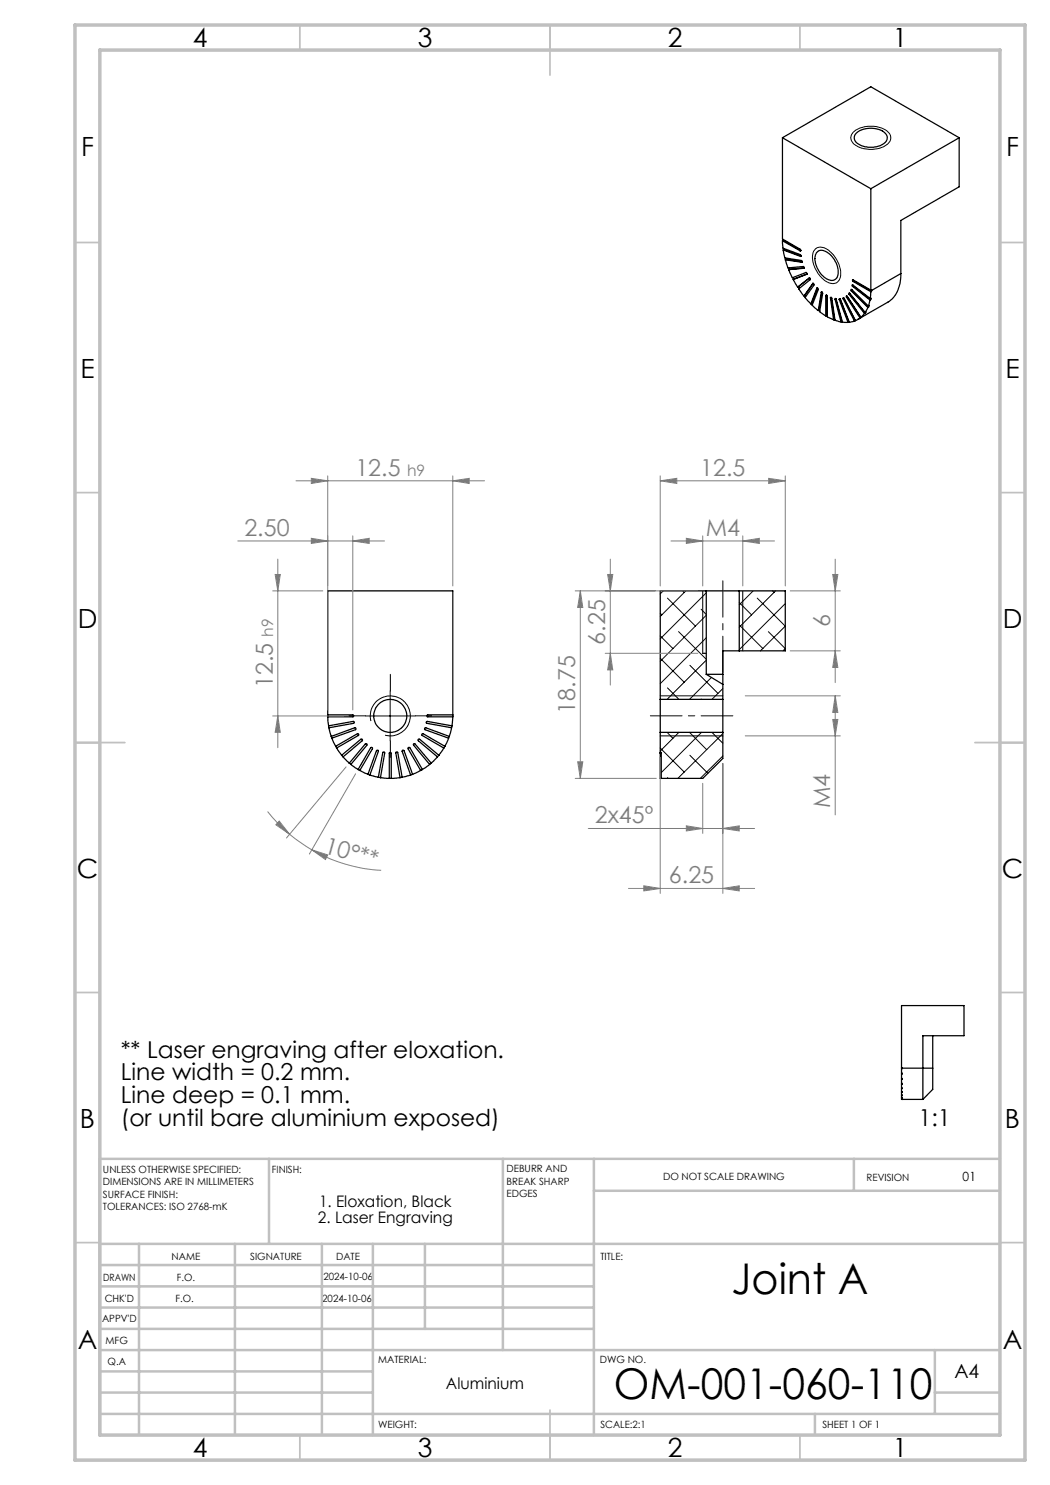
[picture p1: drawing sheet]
<svg xmlns="http://www.w3.org/2000/svg" width="210mm" height="297mm" viewBox="0 0 210 297" stroke-linecap="round" stroke-linejoin="round" font-family="sans-serif">
<g fill="none" stroke="#000" stroke-width=".25">
<path d="M156.5 27.5v20.3l3.5 2 .2 .2-.2 .2M156.5 27.5l17.7 10.2M156.5 27.5l17.7-10.1 17.6 10.1M171.2 26.7a4.5 4.5 0 0 1 6 .2 1.48 1.48 0 0 1-1 2.1 4.8 4.8 0 0 1-5.1-.7 1.21 1.21 0 0 1 .1-1.6zM174.2 37.7v20.3M191.8 27.5l-17.6 10.2M191.8 27.5v9.9l-11.6 6.7v10.6M156.5 48.2l.1 1.4 3.5 1.3 .1 .2-.1 .2M156.5 48.2l3.5 2M156.6 50l.4 1.6 3.3 .5 .2 .2-.1 .2M156.6 47.9v.1M156.6 50l3.5 1.3"/>
<path d="M156.6 48l-.1 .2M156.6 48l3.6 2.1-.2 .1M156.7 49.7l.1 .2M156.8 49.9l-.2 .1M156.8 49.9l3.4 1.3-.1 .1M157.1 52l.5 1.6 3.1-.3 .2 .2-.1 .2M157.1 52l3.3 .5M157.1 51.6l.1 .3M157.2 51.9l-.1 .1M157.2 51.9l3.3 .5-.1 .1M157.7 53.9l.8 1.7 2.7-1.1 .2 .4M157.8 53.5l.1 .4"/>
<path d="M157.9 53.9h-.2M158.6 55.5l.2 .3M158.6 55.9l.9 1.5M158.8 55.8l-.2 .1M159.7 57.4l.2 .3M159.7 57.4h-.2M160.8 53.7l-3.1 .2M160.8 53.7l-2.9 .2M160.9 59.1l.2 .3M160.9 59.1l-.1 .1M161.4 54.9l-2.8 1M161.4 54.8v.1"/>
<path d="M161.4 54.8l-2.6 1M161.8 55.6l.2 .3-2.3 1.9 1.1 1.4M161.8 55.6h.1M161.8 55.6l-2.3 1.8M161.9 55.6l-2.2 1.8M162.6 56.7h.1l.1 .3-1.8 2.5 1.2 1.3M162.6 56.7l-1.8 2.5M162.6 56.7h.1M162.6 56.7l-1.7 2.4M163.4 57.6h.1l.2 .3-1.3 3.2 1.3 1M163.4 57.6l-1.2 3.2M163.4 50.4a1.66 1.66 0 0 1 2.4 .3 4.3 4.3 0 0 1 1.6 4.9 1.68 1.68 0 0 1-2.6-.2 4.6 4.6 0 0 1-1.6-4.6z"/>
<path d="M163.4 57.6h.1M163.5 57.6l-1.2 3.1M164.3 58.5l.1-.1 .1 .3-.6 3.6 1.3 .9M164.3 58.5l-.6 3.6M164.4 58.4l-.1 .1M164.4 58.4l-.6 3.7M165.2 59.1l.1-.1 .2 .2v4.2l1.2 .6M165.2 59.1v4.1M165.2 59.1l.1-.1v4.1M166.1 59.6l.1-.2 .2 .2 .6 4.5 1.2 .3M166.1 59.6l.6 4.4M166.2 59.5l.7 4.4"/>
<path d="M166.2 59.5h.1M166.2 59.5l-.1 .1M167 59.9v-.2l.3 .1 1.2 4.6 1.1 .1M167 59.9l1.2 4.5M167.1 59.8l1.2 4.5M167.1 59.7v.1M167.1 59.8l-.1 .1M167.9 59.9v-.2l.2 .2 1.8 4.5 1-.2M167.9 59.9l1.7 4.6M168 59.8h.1M168 59.8l1.8 4.6M168 59.8l-.1 .1"/>
<path d="M168.6 59.8v-.3l.2 .1 2.3 4.5 .9-.5M168.6 59.8l2.3 4.4M168.7 59.6l.1 .1M168.8 59.7l2.2 4.4M168.8 59.7l-.2 .1M169.3 59.4v-.2l2.9 4.3M169.3 59.4l2.7 4.2M169.4 59.2v.1M169.4 59.3l2.8 4.2M169.4 59.3l-.1 .1M169.8 58.9l.1-.3 3.1 3.9M169.8 58.9l3.1 3.8"/>
<path d="M169.9 58.6l.1 .2M170 58.8l3 3.8M170 58.8l-.2 .1M170.3 58.2v-.3l3.4 3.3M170.3 58.2l3.3 3.3M170.3 57.9l.1 .2M170.4 58.1l3.3 3.3M170.4 58.1l-.1 .1M170.5 57.3v-.3l3.6 2.7M170.5 57l.2 .2M170.5 57.3l3.5 2.7M170.6 56h-.1l.1 .3"/>
<path d="M170.6 56l.2 .2M170.6 56l3.6 2M170.6 56.3l3.6 2M170.7 57.2l3.4 2.7M170.7 57.2l-.2 .1M170.8 56.2l3.5 2M170.8 56.2l-.2 .1M174.1 59.7h.1l-.1 .2M174.1 59.9l-.1 .1M174.2 58.3l-.1 1.4M174.2 58l.1-.1v.2M174.3 58.1v.1"/>
<path d="M174.3 58.2l-.1 .1M180.2 54.7a6.3 6.3 0 0 1-2.6 5.7l-6 3.5M180.2 54.7l-5.9 3.4M162.3 60.7l.2 .2M162.3 60.7l-.1 .1M163.8 62.1l.1 .1M163.8 62.1h-.1M165.3 63.1l.2 .1M165.3 63.1l-.1 .1M166.9 63.9h.1M166.9 63.9l-.2 .1M168.3 64.3h.2"/>
<path d="M168.3 64.3l-.1 .1M169.8 64.4h.1M169.8 64.4l-.2 .1M171 64.1l-.1 .1M171.1 64.1h-.1M172.2 63.5l-.2 .1M172.2 63.5l.1-.1-.1 .1M172.9 62.7l-.7 .8M173 62.5l.2-.1-.2 .2M173 62.6l-.1 .1M173.6 61.5l-.6 1M173.7 61.2l.1-.1-.1 .3"/>
<path d="M173.7 61.4l-.1 .1M174 60l-.3 1.2M141.3 118.2h6.5M141.3 118.2h-9.3v21.7M141.3 118.2v16.7M147.8 118.2h9.3v12h-9.3M147.8 118.2v12M132 139.9v6.6M132 139.9h12.6M140.5 130.7h.8M141.3 134.9h3.3M141.3 134.9l3.3 2"/>
<path d="M144.6 139.9v6.6M147.8 130.2h-3.2v9.7M65.5 143h5.1a.19 .19 0 0 1 .2 .2 .19 .19 0 0 1-.2 .2h-5.1M65.5 143.4l.2 1.8M65.5 143.4v-25.2h25.1v25.2M65.7 145.2l4.9-.9a.2 .2 0 0 1 .3 .1 .2 .2 0 0 1-.2 .3l-4.9 .9M65.7 145.2l.1 .4M65.8 145.6l.5 1.7M66.3 147.3l4.6-1.7a.21 .21 0 0 1 .3 .1 .21 .21 0 0 1-.1 .2l-4.7 1.7M66.3 147.3l.1 .3M66.4 147.6l.7 1.7M67.1 149.3l4.4-2.5a.2 .2 0 0 1 .2 0 .2 .2 0 0 1-.1 .3l-4.3 2.5"/>
<path d="M67.1 149.3l.2 .3M67.3 149.6l1 1.5M68.3 151.1l3.9-3.3a.2 .2 0 0 1 .3 .1 .2 .2 0 0 1-.1 .3l-3.8 3.2M68.3 151.1l.3 .3M68.6 151.4l1.2 1.2M69.8 152.6l3.3-3.8a.2 .2 0 0 1 .2 0 .2 .2 0 0 1 .1 .2l-3.2 3.9M69.8 152.6l.4 .3M70.2 152.9l1.4 1M71.6 153.9l2.5-4.3a.21 .21 0 0 1 .3-.1 .21 .21 0 0 1 .1 .3l-2.5 4.3M71.6 153.9l.4 .2M72 154.1l1.6 .8M73.6 154.9l1.7-4.7a.2 .2 0 0 1 .2-.2 .2 .2 0 0 1 .2 .3l-1.7 4.7"/>
<path d="M73.6 154.9l.4 .1M74 155l1.7 .5M75.7 155.5l.9-5a.2 .2 0 0 1 .2-.1 .2 .2 0 0 1 .1 .2l-.8 4.9M75.7 155.5h.4M76.1 155.5l1.8 .2M77.9 155.7v-5a.19 .19 0 0 1 .2-.2 .19 .19 0 0 1 .1 .2v5M77.9 155.7h.3M80 155.5l-1.8 .2M80.4 155.5l-.8-5a.2 .2 0 0 0-.3-.1 .2 .2 0 0 0-.1 .2l.8 4.9M80.4 155.5h-.4M82.1 155l-1.7 .5M82.5 154.9l-1.7-4.7a.2 .2 0 0 0-.2-.2 .2 .2 0 0 0-.2 .3l1.7 4.7"/>
<path d="M82.5 154.9l-.4 .1M84.1 154.1l-1.6 .8M84.5 153.9l-2.5-4.3a.21 .21 0 0 0-.3-.1 .21 .21 0 0 0-.1 .3l2.5 4.3M84.5 153.9l-.4 .2M85.9 152.9l-1.4 1M86.3 152.6l-3.3-3.8a.19 .19 0 0 0-.3 0 .19 .19 0 0 0 0 .2l3.2 3.9M86.3 152.6l-.4 .3M87.5 151.4l-1.2 1.2M87.8 151.1l-3.9-3.3a.2 .2 0 0 0-.3 .1 .2 .2 0 0 0 .1 .3l3.8 3.2M87.8 151.1l-.3 .3M88.8 149.6l-1 1.5M89 149.3l-4.4-2.5a.2 .2 0 0 0-.2 0 .2 .2 0 0 0 .1 .3l4.3 2.5"/>
<path d="M89 149.3l-.2 .3M89.7 147.6l-.7 1.7M89.9 147.3l-4.7-1.7a.21 .21 0 0 0-.3 .1 .21 .21 0 0 0 .1 .2l4.7 1.7M89.9 147.3l-.2 .3M90.3 145.6l-.4 1.7M90.4 145.2l-4.9-.9a.2 .2 0 0 0-.3 .1 .2 .2 0 0 0 .2 .3l4.9 .9M90.4 145.2l-.1 .4M90.6 143h-5.1a.19 .19 0 0 0-.2 .2 .19 .19 0 0 0 .2 .2h5.1M90.6 143.4l-.2 1.8M132 150.5v.2M132 146.5v4M132 150.5h.3v5.2"/>
<path d="M132 146.5h12.6M132 150.7h.3M144.6 146.5v5.2l-4.1 4h-8.5v-5M180.3 213.5v-12.4h12.5v6h-8.2v12.8M180.3 219.8l4.3 .1M180.3 219.5v.3M180.3 219.5h.1h-.1M180.3 219.1v.4M180.3 219h.1l-.1 .1M180.3 218.5v.5M180.3 218.4h.1l-.1 .1M180.3 217.7v.7"/>
<path d="M180.3 217.6h.1l-.1 .1M180.3 216.8v.8M180.3 216.7h.1l-.1 .1M180.3 215.9v.8M180.3 215.7h.1l-.1 .2M180.3 214.8v.9M180.3 214.6h.1l-.1 .2M180.3 213.7v.9M180.3 213.5v.2M180.3 219.8h.1M180.3 213.5l.1 .1M180.3 214.6v.2"/>
<path d="M180.3 215.7v.2M180.3 216.7v.1M180.3 217.6v.1M180.3 218.4v.1M180.3 219v.1M180.3 219.5h.1M180.4 219.9h.1M180.4 219.8h.1M180.4 213.6l-.1 .1M180.4 213.6h6.1M186.5 213.6v4.3l-1.9 2M186.5 207.1v6.5"/>
<circle cx="78" cy="143.2" r="3.3"/>
</g>
<g fill="none" stroke="#000" stroke-width=".2">
<path d="M170.8 26.3a5.7 5.7 0 0 1 7 .3 1.64 1.64 0 0 1-.8 2.6 5.7 5.7 0 0 1-6.5-.7 1.51 1.51 0 0 1 .3-2.2zM163.1 49.8a2.41 2.41 0 0 1 3.2 .8 5.5 5.5 0 0 1 1.7 5.1 1.73 1.73 0 0 1-2.9 .5 5.8 5.8 0 0 1-2.4-5.8zM132.6 118.2l-.6 .6M133.5 119.6l5.6 5.6M136.6 118.2l.2 .3M137.2 118.2l-5.2 5.1M140.5 118.2v12.5M141 118.2l.3 .2M141.3 118.6l-9.3 9.2M148.6 118.2v12M150.6 118.2l-2.8 2.8M151.4 119.6l5.7 5.6-5 5"/>
<path d="M154.5 118.2l.3 .3M155.1 118.2l-7.3 7.2M78 138.2v10M132 131.7l4.8 4.8M132 127.2l2.6 2.5M132 122.7l.4 .3M132 139.2h12.6M133.5 137.6l2.3 2.3M135.7 126.3l5.6 5.6M138 133.1l5.6 5.6M140.2 139.8l.1 .1M140.2 121.8l1.1 1.1"/>
<path d="M141.3 132l-7.9 7.9M141.3 123l-9.3 9.3M141.3 127.6l-9.3 9.1M142.3 135.5l-4.4 4.4M144.6 137.7l-2.2 2.2M147.8 125l4.8 4.7M147.8 120.5l2.5 2.5M153.7 126.3l3.4 3.4-.5 .5M157.1 120.7l-9.3 9.2M73.1 143.2h9.9M74.2 144.2a4 4 0 0 1 3.5-5 4 4 0 0 1 4.3 4.3 4 4 0 0 1-5 3.5M132 149.6l4.8 4.8"/>
<path d="M132 147.2h12.6M133.4 146.5l1.2 1.2M133.5 155.5l.1 .2M135.8 146.5l-3.8 3.7M137.9 146.5l3.4 3.4M138 151.1l3.6 3.6M140.3 146.5l-8 8M142.5 146.5l2.1 2.2M144.6 146.7l-9 9M144.6 151.2l-4.5 4.5"/>
</g>
<g fill="none" stroke="#808080" stroke-width=".2">
<path d="M59.2 96.2h37.7M62.3 95.7l3.2 .5-3.2 .5zM65.5 95.2v46.8M90.6 96.2l3.2-.5v1zM90.6 95.2v22M132 96.2l3.4-.5v1zM132 95.2v22M132 96.2h25.1M153.7 95.7l3.4 .5-3.4 .5zM157.1 95.2v22M47.6 108.2h29.3M54.5 118.2h10.1"/>
<path d="M55 114.9h1.1l-.5 3.3zM55.6 111.8v37.7M62.3 107.7l3.2 .5-3.2 .5zM70.6 108.2l3.2-.5v1zM70.6 107.2v34.8M115 118.2h24.6M116.1 118.2l.5 3.3h-1.1zM116.1 118.2v37.5M121.5 114.9h1.1l-.5 3.3zM122.1 111.8v25.2M134.2 108.2h20.7M137.3 107.7l3.2 .5-3.2 .5z"/>
<path d="M140.5 107.2v10M148.6 108.2l3.3-.5v1zM148.6 107.2v10M158 118.2h10.1M166.5 114.9h1.1l-.6 3.3zM167 111.8v24.7M121 130.7h18.6M122.1 130.7l.5 3.3h-1.1zM149 139.2h19.1M158 130.2h10.1M167 139.2l.6 3.3h-1.1zM167 130.2l.6 3.3h-1.1z"/>
<path d="M167 139.2v23.8M54.5 143.2h14.3M55.6 143.2l.5 3.3h-1.1zM69.2 153.4l-11.9 14.2M71.1 154.8l-9.2 16M115 155.7h16.3M115.5 152.4h1.1l-.5 3.3zM132 151.5v27.2M140.5 156.7v10M144.6 152.7v26M149 147.2h19.1M166.5 143.9h1.1l-.6 3.3z"/>
<path d="M53.5 162.3a28.8 28.8 0 0 0 4.4 4.6M55.8 164.2l2.1 2.7-2.7-1.9zM57.9 166.9l1.6 1.2 2.9 1.9M62.4 170l3.1 1-.4 .9zM62.4 170a31 31 0 0 0 13.8 4.1M117.7 165.7h33.2M125.7 177.7h25.2M128.8 177.2l3.2 .5-3.2 .5zM137.3 165.2l3.2 .5-3.2 .5zM144.6 165.7l3.2-.5v1zM144.6 177.7l3.2-.5v1z"/>
</g>
<path d="M130.1 143.2h16.5" fill="none" stroke="#000" stroke-width=".2" stroke-dasharray="15.2 1.3 1.3 1.3" stroke-dashoffset="8.9"/>
<path d="M144.6 134.5v-18.3" fill="none" stroke="#000" stroke-width=".2" stroke-dasharray="15.2 1.3 1.3 1.3" stroke-dashoffset="8"/>
<g fill="none" stroke="#c0c0c0" stroke-width=".35">
<path d="M60 5v5M110 5v10M160 5v5M15 48.5h5M200 48.5h5M15 98.5h5M200 98.5h5M15 148.5h10M195 148.5h10M15 198.5h5M200 198.5h5M15 248.5h5"/>
<path d="M200 248.5h5M60 287v5M110 282v10M160 287v5"/>
</g>
<g fill="none" stroke="#c0c0c0" stroke-width=".5">
<path d="M53.8 231.8v17M100.6 231.8v38.2M118.8 231.8v55.2M118.8 238.2h81.2M170.8 231.8v6.4M200 231.8h-180v55.2M20 248.8h180M20 257.3h98.8M20 253h98.8M27.8 248.8v38.2M47 248.8v38.2M64.4 248.8v38.2"/>
<path d="M74.6 248.8v38.2M85 248.8v17M20 265.8h98.8M20 261.5h98.8M20 278.5h54.6M20 274.3h54.6M20 270h180M187 278.5h13M187 270v12.8M20 282.8h180M163 282.8v4.2"/>
</g>
<path d="M15 5h190v287h-190zM20 10h180v277h-180z" fill="none" stroke="#c0c0c0" stroke-width=".7"/>
<path d="M78.1 138.2v-3.3M73.1 143.2h-3.3M78.1 148.2v3.3M83.1 143.2h3.3" fill="none" stroke="#000" stroke-width=".2" stroke-dasharray="15.2 1.3 1.3 1.3"/>
<g fill="#808080">
<path d="M137.3 107.7l3.2 .5-3.2 .5zM148.6 108.2l3.3-.5v1z"/>
<path d="M132 96.2l3.4-.5v1zM153.7 95.7l3.4 .5-3.4 .5z"/>
<path d="M144.6 165.7l3.2-.5v1zM137.3 165.2l3.2 .5-3.2 .5zM144.6 177.7l3.2-.5v1zM128.8 177.2l3.2 .5-3.2 .5z"/>
<path d="M70.6 108.2l3.2-.5v1zM62.3 107.7l3.2 .5-3.2 .5z"/>
<path d="M90.6 96.2l3.2-.5v1zM62.3 95.7l3.2 .5-3.2 .5z"/>
<path d="M167 139.2l.6 3.3h-1.1zM166.5 143.9h1.1l-.6 3.3zM116.1 118.2l.5 3.3h-1.1zM115.5 152.4h1.1l-.5 3.3zM166.5 114.9h1.1l-.6 3.3zM167 130.2l.6 3.3h-1.1zM121.5 114.9h1.1l-.5 3.3zM122.1 130.7l.5 3.3h-1.1z"/>
<path d="M55 114.9h1.1l-.5 3.3zM55.6 143.2l.5 3.3h-1.1z"/>
<path d="M55.8 164.2l2.1 2.7-2.7-1.9zM62.4 170l3.1 1-.4 .9z"/>
</g>
<g font-size="8.5">
<text x="146.3" y="258.8">Joint A</text>
<text x="122.8" y="279.7">OM-001-060-110</text>
</g>
<g font-size="5.3">
<text x="38.5" y="9.5">4</text>
<text x="83.5" y="9.5">3</text>
<text x="133.6" y="9.5">2</text>
<text x="178.6" y="9.5">1</text>
<text x="16.2" y="31.3">F</text>
<text x="201.2" y="31.3">F</text>
<text x="16.1" y="75.5">E</text>
<text x="201.1" y="75.5">E</text>
<text x="15.5" y="125.5">D</text>
<text x="200.5" y="125.5">D</text>
<text x="15.4" y="175.5">C</text>
<text x="200.4" y="175.5">C</text>
<text x="16" y="225.5">B</text>
<text x="201" y="225.5">B</text>
<text x="15.5" y="269.8">A</text>
<text x="200.5" y="269.8">A</text>
<text x="38.5" y="291.5">4</text>
<text x="83.5" y="291.5">3</text>
<text x="133.6" y="291.5">2</text>
<text x="178.6" y="291.5">1</text>
</g>
<g font-size="4.7" fill="#808080">
<text x="71.1" y="95.1">12.5</text>
<text x="140" y="95.1">12.5</text>
<text x="48.9" y="107.1">2.50</text>
<text x="141.1" y="107.1">M4</text>
<text x="166.1" y="125.5" transform="rotate(-90 166.1 125.5)">6</text>
<text x="121.1" y="128.9" transform="rotate(-90 121.1 128.9)">6.25</text>
<text x="54.6" y="137.7" transform="rotate(-90 54.6 137.7)">12.5</text>
<text x="115.1" y="142.7" transform="rotate(-90 115.1 142.7)">18.75</text>
<text x="166.1" y="161.7" transform="rotate(-90 166.1 161.7)">M4</text>
<text x="118.9" y="164.6">2x45º</text>
<text x="64.6" y="170.5" transform="rotate(15 64.6 170.5)">10°**</text>
<text x="133.8" y="176.6">6.25</text>
</g>
<g font-size="4.7">
<text x="24.1" y="211.6">** Laser engraving after eloxation.</text>
<text x="24.1" y="216.1">Line width = 0.2 mm.</text>
<text x="24.1" y="220.6">Line deep = 0.1 mm.</text>
<text x="24.1" y="225.1">(or until bare aluminium exposed)</text>
<text x="183.7" y="225.1">1:1</text>
</g>
<text font-size="3.9" x="190.9" y="275.5">A4</text>
<g font-size="3.2">
<text x="63.6" y="244.6">2. Laser Engraving</text>
<text x="63.8" y="241.4">1. Eloxation, Black</text>
<text x="89.2" y="277.9">Aluminium</text>
</g>
<g font-size="3.1" fill="#808080">
<text x="81.4" y="95.2">h9</text>
<text x="54.6" y="127.3" transform="rotate(-90 54.6 127.3)">h9</text>
</g>
<text font-size="2.5" x="192.5" y="236.1">01</text>
<g font-size="2">
<text x="20.6" y="234.6">UNLESS OTHERWISE SPECIFIED:</text>
<text x="20.6" y="237.1">DIMENSIONS ARE IN MILLIMETERS</text>
<text x="20.6" y="239.6">SURFACE FINISH:</text>
<text x="54.4" y="234.6">FINISH:</text>
<text x="101.3" y="234.5">DEBURR AND</text>
<text x="101.3" y="237">BREAK SHARP</text>
<text x="101.3" y="239.5">EDGES</text>
<text x="132.6" y="236">DO NOT SCALE DRAWING</text>
<text x="173.3" y="236.2">REVISION</text>
<text x="20.6" y="242.1">TOLERANCES: ISO 2768-mK</text>
<text x="34.3" y="252">NAME</text>
<text x="50" y="251.9">SIGNATURE</text>
<text x="67.2" y="251.9">DATE</text>
<text x="120.1" y="251.9">TITLE:</text>
<text x="20.6" y="256.1">DRAWN</text>
<text x="35.3" y="256.1">F.O.</text>
<text x="64.7" y="255.9">2024-10-06</text>
<text x="20.9" y="260.3">CHK'D</text>
<text x="35.1" y="260.3">F.O.</text>
<text x="64.5" y="260.3">2024-10-06</text>
<text x="20.4" y="264.4">APPV'D</text>
<text x="21.1" y="268.8">MFG</text>
<text x="21.5" y="273">Q.A</text>
<text x="75.6" y="272.5">MATERIAL:</text>
<text x="120" y="272.5">DWG NO.</text>
<text x="75.6" y="285.5">WEIGHT:</text>
<text x="120.1" y="285.6">SCALE:2:1</text>
<text x="164.5" y="285.6">SHEET 1 OF 1</text>
</g>
</svg>
